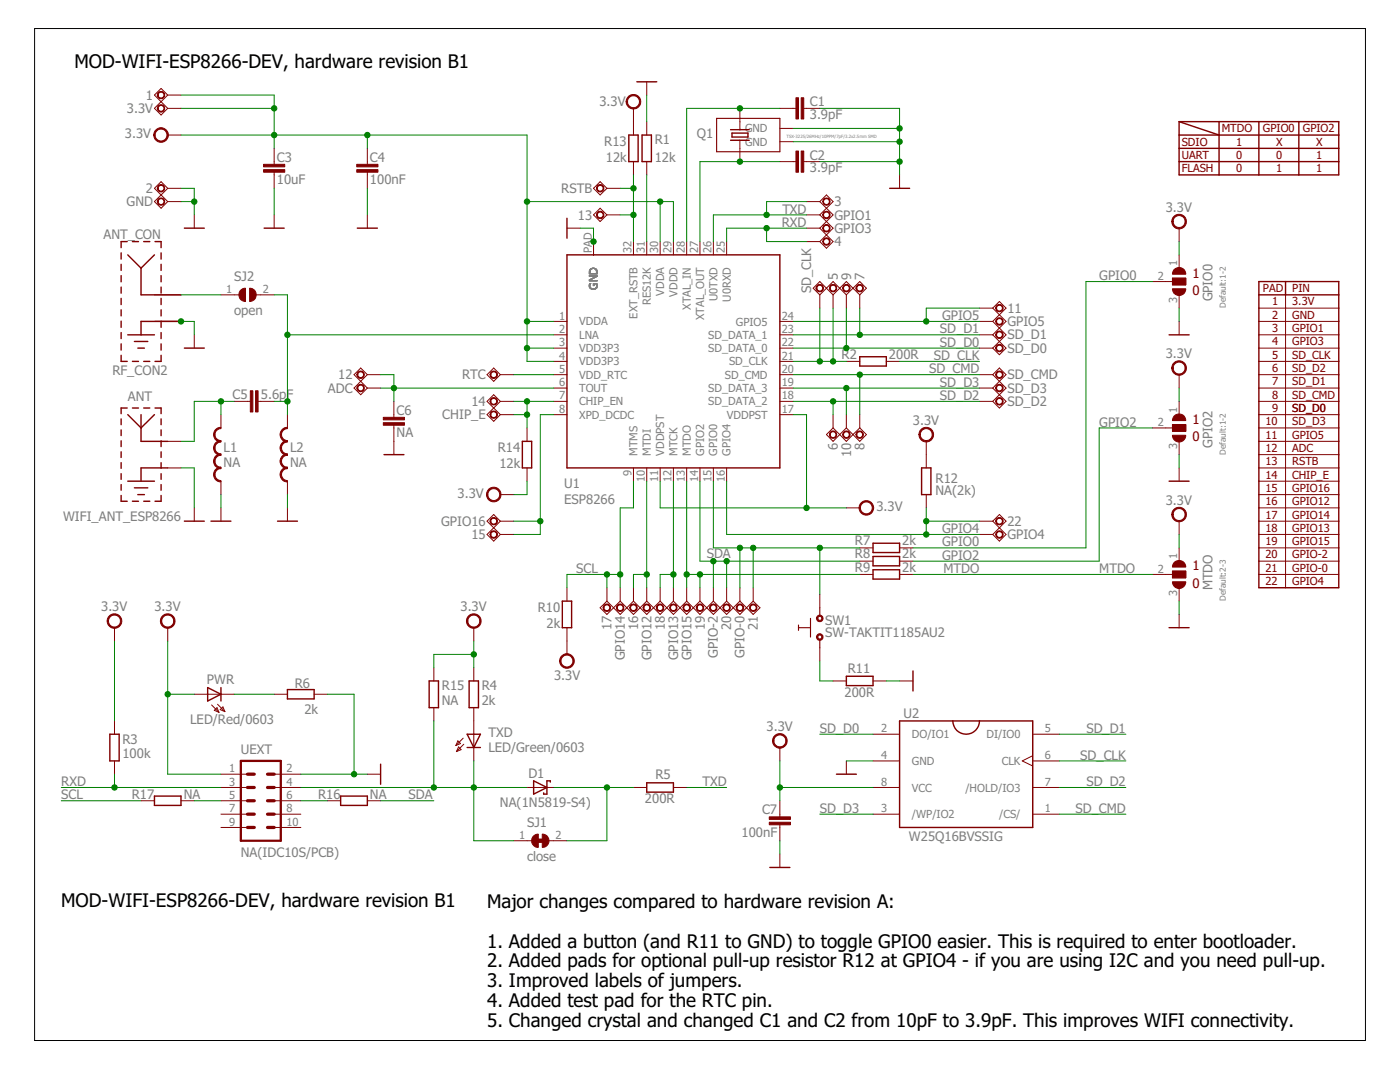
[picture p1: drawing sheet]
<svg xmlns="http://www.w3.org/2000/svg" width="210mm" height="160mm" viewBox="0 0 210 160" stroke-linecap="round" stroke-linejoin="round" font-family="sans-serif">
<g fill="none" stroke="#800000" stroke-width=".21">
<path d="M95.5 12.3h3M109.5 19.4h2.8M109.7 19.9h2.4v.6h-2.4zM176.8 18.2h23.9v8h-23.9zM176.8 18.2l6 2M182.8 18.2v8M188.7 18.2v8M194.7 18.2v8M18.2 37.9v.9M18.2 39.6v.9M19.1 36.2h-.9v.9M19.2 38.2l1.9 2"/>
<path d="M19.9 36.2h.9M21.5 36.2h1M23.2 38.2l-2.1 2M23.2 36.2h1v.9M24.2 37.9v.9M24.2 39.6v.9M27.6 34.2h3M39.6 34.2h3M53.6 34.2h3M85 38.2h31.9v31.9h-31.9zM85 32.7v3M94.3 20.2h1.4v4h-1.4z"/>
<path d="M96.3 20.2h1.4v4h-1.4zM109.5 21h2.8M133.4 28.2h3M176.8 20.2h23.9M176.8 22.2h23.9M176.8 24.2h23.9M18.2 41.3v.9M18.2 43v.9M18.2 44.7v.9M18.2 46.4v.9M18.2 48.1v.9M18.2 49.8v.9"/>
<path d="M18.2 51.5v1M18.2 53.2v.9h.9M19.2 50.2h4M19.9 54.1h.9M20.2 51.2h2M20.7 52.2h1M21.1 40.2v4h6M21.5 54.1h1M24.2 41.3v.9M24.2 43v.9M24.2 44.7v.9M24.2 46.4v.9"/>
<path d="M24.2 48.1v.9M24.2 49.8v.9M24.2 51.5v1M24.2 53.2v.9h-1M27.1 48.2h-6v2M27.6 52.2h3M128.9 53.4h4v1.4h-4zM175.3 50.2h3M188.7 42.2h12v45.9h-12zM188.7 44.2h12M192.7 42.2v2M18.2 74.2v.9h.9"/>
<path d="M18.2 62.8v.8M18.2 64.4v.9M18.2 66v.9M18.2 67.7v.8M18.2 69.3v.9M18.2 71v.8M18.2 72.6v.8M19.1 61.1h-.9v.9M19.2 62.1l1.9 2 2.1-2M19.2 72.1h4M19.9 75.1h.9M19.9 61.1h.9"/>
<path d="M20.2 73.1h2M20.7 74.1h1M21.1 62.1v4h4M21.5 75.1h1M21.5 61.1h1M23.2 61.1h1v.9M24.2 62.8v.8M24.2 64.4v.9M24.2 66v.9M24.2 67.7v.8M24.2 69.3v.9M24.2 71v.8"/>
<path d="M24.2 72.6v.8M24.2 74.2v.9h-1M25.1 70.1h-4v2M27.6 78.1h3M31.6 78.1h3M41.6 78.1h3M57.6 68.1h3M78.3 66.1h1.4v4h-1.4zM138.2 70.1h1.4v4h-1.4zM175.3 72.1h3M84.3 90.1h1.4v3.9h-1.4zM130.9 81.4h4v1.4h-4z"/>
<path d="M130.9 83.4h4v1.4h-4zM130.9 85.4h4v1.4h-4zM175.3 94h3M16.5 110h1.4v4h-1.4zM23.2 119.3h3.9v1.4h-3.9zM31.1 103l2 1-2 1zM33.1 103v2M43.1 103.3h4v1.4h-4zM51.1 119.3h4v1.4h-4zM57.1 114.5v3M64.3 102h1.4v4h-1.4zM70 110h2l-1 2z"/>
<path d="M70 112h2M70.3 102h1.4v4h-1.4zM80 117l2 1-2 1zM82.5 117.2v-.2h-.5v2h-.5v-.2M97 117.3h4v1.4h-4zM125.4 116h3M126.9 101.3h4v1.4h-4zM134.9 108h19.9v16h-19.9zM136.9 100.5v3M142.9 108a2 2 0 0 0 2 2 2 2 0 0 0 2-2M115.4 130h3"/>
</g>
<g fill="none" stroke="#800000" stroke-width=".15">
<path d="M25.1 16.2h2M25.1 14.2l-1.9 2 1 1 .9-1M25.1 14.2l-.9-.9-1 .9 1.9 2M25.1 14.2h2M95 16.2v4M97 12.3v1.9M97 18.2v2M110.9 16.2v3.2M116.9 16.2h2.4M116.9 19.2h2M120.5 16.2h2.4M25.1 20.2h2"/>
<path d="M25.1 28.2l-1.9 2 1 1 .9-1M25.1 28.2l-.9-1-1 1 1.9 2M25.1 30.2h2M25.1 28.2h2M29.1 32.2v2M41.1 22.2v2.4M41.1 25.8v2.4M41.1 32.2v2M55.1 22.2v2.4M55.1 25.8v2.4M55.1 32.2v2M85 34.2h2"/>
<path d="M89 36.2v2M89 32.2l1-1 1 1-1 1zM89 28.2l1-1 1 1-1 1zM91 32.2h2M91 28.2h2M95 24.2v2M95 36.2v2M97 24.2v2M97 36.2v2M99 36.2v2M101 36.2v2M103 36.2v2"/>
<path d="M104.9 36.2v2M107 36.2v2M108.9 36.2v2M110.9 21v3.2M116.9 24.2h2.4M116.9 21.2h2M120.5 24.2h2.4M120.9 34.2h2M120.9 32.2h2M120.9 30.2h2M120.9 36.2h2M122.9 30.2l2 2-2 2"/>
<path d="M122.9 30.2l1-1 1 1-2 2M122.9 32.2l2 2-1 1M122.9 34.2l1 1M123.9 35.2l1 1-1 1-1-1M123.9 35.2l-1 1M134.9 26.2v2M176.8 34.2v2M176.8 38.2v2M23.2 48.2h3.9M23.2 44.2h3.9M29.1 50.2v2M33.1 44.2h2.7"/>
<path d="M38.4 44.2h2.7M54.1 57.1l-1 1 1 1 1-1M54.1 57.1l1 1M55.1 56.1h2M55.1 58.1h2M55.1 56.1l-1-1-1 1 1 1M55.1 56.1l-1 1M74 55.1l1 1-1 1-1-1zM75 56.1h2M83 48.2h2M83 50.2h2M83 52.2h2"/>
<path d="M83 54.1h2M83 56.1h2M83 58.1h2M116.9 48.2h2M116.9 50.2h2M116.9 52.2h2M116.9 54.1h2M116.9 56.1h2M116.9 58.1h2M122.9 44.2l2-2 2 2M122.9 44.2l-1-1 1-1 2 2M122.9 44.2v2"/>
<path d="M124.9 44.2v2M126.9 54.1h2M126.9 44.2v2M127.9 43.2l-1-1-2 2M127.9 43.2l1-1 1 1-1 1M127.9 43.2l1 1M127.9 43.2l-1 1M128.9 44.2v2M132.9 54.1h2M146.9 46.2h1.9M146.9 48.2h1.9M146.9 50.2h1.9"/>
<path d="M146.9 52.2h1.9M146.9 56.1h1.9M146.9 58.1h1.9M148.8 46.2l1-1 1 1-2 2M148.8 46.2l2 2-1 .9M148.8 50.2l2 2-1 .9-1-.9M148.8 56.1l1-1 1 1-1 1M148.8 56.1l1 1M148.8 58.1l2 2-1 1-1-1M148.8 48.2l1 .9M149.8 49.1l1 1.1-2 2M149.8 49.1l-1 1.1"/>
<path d="M149.8 57.1l1 1-2 2M149.8 57.1l-1 1M172.8 42.2h3M175.8 41.7h2v1h-2zM176.8 44.2v2M176.8 48.2v2M176.8 56.1v2M188.7 46.2h12M188.7 48.2h12M188.7 50.2h12M188.7 52.2h12M188.7 54.1h12"/>
<path d="M188.7 56.1h12M188.7 58.1h12M192.7 44.2v43.9M25.1 66.1h2M25.1 70.1h2M29.1 76.1v2M33.1 62.1v2M33.1 72.1v2M33.1 76.1v2M35.1 60.1h2.4M38.7 60.1h2.4M43.1 62.1v2"/>
<path d="M43.1 72.1v2M43.1 76.1v2M59.1 60.1v2.4M59.1 63.7v4.4M75 60.1h2M75 62.1h2M75 74.1h2M75 78.1h2M75 78.1l-1-1-1 1 2 2M75 78.1l-2 2 1 1 1-1M75 60.1l-1-1-1 1 2 2M75 60.1l-2 2 1 1 1-1"/>
<path d="M79 64.1v2M79 70.1v2M83 60.1h2M83 62.1h2M95 70.1v2M97 70.1v2M99 70.1v2M101 70.1v2M103 70.1v2M104.9 70.1v2M107 70.1v2M108.9 70.1v2"/>
<path d="M116.9 60.1h2M116.9 62.1h2M124.9 64.1l-1 1 1 1 1-1M124.9 62.1v2M124.9 64.1l1 1M126.9 76.1h2M126.9 62.1v2M126.9 64.1l-1 1M126.9 64.1l2 2 1-1-1-1M128.9 64.1l-2 2-1-1M128.9 62.1v2M138.9 66.1v4"/>
<path d="M138.9 74.1v2M146.9 60.1h1.9M146.9 78.1h1.9M148.8 78.1l2 2-1 1-1-1M148.8 78.1l1-1 1 1-2 2M172.8 64.1h3M175.8 63.6h2v1h-2zM176.8 60.1v2M176.8 66.1v2M176.8 70.1v2M176.8 78.1v2M188.7 60.1h12"/>
<path d="M188.7 62.1h12M188.7 64.1h12M188.7 66.1h12M188.7 68.1h12M188.7 70.1h12M188.7 72.1h12M188.7 74.1h12M188.7 76.1h12M188.7 78.1h12M17.2 94v2M25.1 94v2M71 94v2"/>
<path d="M75 80.1h2M85 88.1v2M85 94v4M91 90.1l2 2 2-2M91 90.1l-1 1 1 1 2-2M91 88.1v2M93 90.1l2 2 2-2M93 88.1v2M95 88.1v2M95 90.1l2 2 1-1M97 88.1v2M97 90.1l1 1"/>
<path d="M99 88.1v2M99 90.1l2 2 2-2M99 90.1l-1 1M101 88.1v2M101 90.1l2 2 1.9-2M101 90.1l-2 2-1-1M103 88.1v2M103 90.1l1.9 2 1.1-1M104.9 88.1v2M104.9 90.1l1.1 1M107 88.1v2M107 90.1l-1 1"/>
<path d="M107 90.1l1.9 2 2-2M108.9 88.1v2M108.9 90.1l-1.9 2-1-1M108.9 90.1l2 2 2-2M110.9 88.1v2M110.9 90.1l2 2 1-1-1-1M112.9 88.1v2M122.9 89v2.1M122.9 97v2M128.9 82.1h2M128.9 84.1h2M128.9 86.1h2"/>
<path d="M134.9 82.1h2M134.9 84.1h2M134.9 86.1h2M146.9 80.1h1.9M172.8 86.1h3M175.8 85.6h2v1h-2zM176.8 82.1v2M176.8 88.1v2M176.8 92.1v1.9M188.7 80.1h12M188.7 82.1h12M188.7 84.1h12"/>
<path d="M188.7 86.1h12M17.2 108v2M17.2 114v2M21.1 120h2.1M27.1 120h2M29.1 104h6M31.7 105.6l1.1 1.1M32.1 106.4l.4-.4 .3 .7zM32.6 105.5l1.1 1.1M33 106.3l.4-.4 .3 .7zM33.1 116h4M33.1 118h4"/>
<path d="M33.1 120h4M41.1 116h4M41.1 118h4M41.1 120h4M41.1 104h2M47.1 104h2M49.1 120h2M55.1 116h2M55.1 120h2M65 100v2M65 106v2M68.6 111l.4 .4-.7 .3z"/>
<path d="M68.7 111.9l.4 .4-.7 .3zM69.4 110.6l-1.1 1.1M69.5 111.5l-1.1 1.1M71 100v2M71 106v8M79 118h4M95 118h2M101 118h2M116.9 112v2M116.9 120v2.4M124.9 102h2M126.9 114v2"/>
<path d="M130.9 118h4M130.9 110h4M130.9 114h4M130.9 102h2M134.9 102h2M154.8 118h4M154.8 110h4M154.8 113.2l-1.5 .8 1.5 .8M154.8 114h4M33.1 122h4M33.1 124h4M41.1 122h4"/>
<path d="M41.1 124h4M77 126h2.7M82.3 126h2.7M116.9 123.6v2.4M116.9 128v2M130.9 122h4M154.8 122h4"/>
</g>
<path d="M80.4 126h1.2" fill="none" stroke="#800000" stroke-width=".66"/>
<path d="M36.1 114h6v12h-6z" fill="none" stroke="#800000" stroke-width=".34"/>
<path d="M37.1 120h1M37.1 118h1M37.1 116h1M40.1 120h1M40.1 118h1M40.1 116h1M37.1 124h1M37.1 122h1M40.1 124h1M40.1 122h1" fill="none" stroke="#800000" stroke-width=".49"/>
<g fill="#800000" stroke="#800000" stroke-width=".15">
<path d="M42 71.1h.2v.2a.93 .93 0 0 0 .9 .7v.2a1.06 1.06 0 0 1-1.1-1.1z" fill-rule="evenodd"/>
<path d="M42.2 70.4l.7-.4h.2v.2a.87 .87 0 0 0-.9 .9h-.2v-.1z" fill-rule="evenodd"/>
<path d="M42 69.1h.2v.2a.88 .88 0 0 0 .9 .7v.2h-.2a1.12 1.12 0 0 1-.9-1.1z" fill-rule="evenodd"/>
<path d="M42.4 68.2l.5-.2h.2v.2a.87 .87 0 0 0-.9 .9h-.2v-.1z" fill-rule="evenodd"/>
<path d="M42 67.1h.2a.87 .87 0 0 0 .9 .9v.2h-.2a1.12 1.12 0 0 1-.9-1.1z" fill-rule="evenodd"/>
<path d="M42.4 66.2l.5-.2h.2v.2a.9 .9 0 0 0-.9 .9h-.2v-.1z" fill-rule="evenodd"/>
<path d="M42 65.1h.2a.9 .9 0 0 0 .9 .9v.2a1.06 1.06 0 0 1-1.1-1.1z" fill-rule="evenodd"/>
<path d="M42.4 64.2l.5-.2h.2v.2a.87 .87 0 0 0-.9 .9h-.2v-.1z" fill-rule="evenodd"/>
<path d="M32 71.1h.2a.9 .9 0 0 0 .9 .9v.2a1.06 1.06 0 0 1-1.1-1.1z" fill-rule="evenodd"/>
<path d="M32.2 70.4l.8-.4h.1v.2a.87 .87 0 0 0-.9 .9h-.2z" fill-rule="evenodd"/>
<path d="M32 69.1h.2a.87 .87 0 0 0 .9 .9v.2h-.1a1.07 1.07 0 0 1-1-1.1z" fill-rule="evenodd"/>
<path d="M32.2 68.4l.2-.2 .6-.2h.1v.2a.87 .87 0 0 0-.9 .9h-.2z" fill-rule="evenodd"/>
<path d="M32 67.1h.2a.87 .87 0 0 0 .9 .9v.2h-.1a1.07 1.07 0 0 1-1-1.1z" fill-rule="evenodd"/>
<path d="M32.4 66.2l.7-.2v.2l-.2 .1a.88 .88 0 0 0-.7 .8h-.2v-.1l.2-.6z" fill-rule="evenodd"/>
<path d="M32 65.1h.2a.9 .9 0 0 0 .9 .9v.2a1.06 1.06 0 0 1-1.1-1.1z" fill-rule="evenodd"/>
<path d="M32.2 64.5a1.01 1.01 0 0 1 .9-.5v.2h-.2a.88 .88 0 0 0-.7 .9h-.2z" fill-rule="evenodd"/>
<path d="M23.4 19.4a1.1 1.1 0 0 1 1.7 .3 1.1 1.1 0 0 1-.7 1.6 1.1 1.1 0 0 1-1.3-1.1h.1a.89 .89 0 0 1 1.3-.8 .89 .89 0 0 1 .2 1.5 .89 .89 0 0 1-1.4-.4l-.1-.3h-.1v-.3z" fill-rule="evenodd"/>
<path d="M116.2 110.2a1.1 1.1 0 0 1 1.7 .3 1.1 1.1 0 0 1-.7 1.6 1.1 1.1 0 0 1-1.4-1.1h.2a.91 .91 0 0 1 1.4-.7 .91 .91 0 0 1 .1 1.5 .91 .91 0 0 1-1.4-.5l-.1-.3h-.2l.2-.6z" fill-rule="evenodd"/>
<path d="M16.4 92.2a1.1 1.1 0 0 1 1.7 .4 1.1 1.1 0 0 1-.7 1.5 1.1 1.1 0 0 1-1.3-1.1h.2a.9 .9 0 0 1 1.2-.8 .9 .9 0 0 1 .3 1.5 .9 .9 0 0 1-1.5-.4v-.3h-.2v-.3z" fill-rule="evenodd"/>
<path d="M70.3 92.2a1.1 1.1 0 0 1 1.7 .4 1.1 1.1 0 0 1-.7 1.5 1.1 1.1 0 0 1-1.4-1.1h.2a.91 .91 0 0 1 1.4-.7 .91 .91 0 0 1 .1 1.5 .91 .91 0 0 1-1.4-.5l-.1-.3h-.2l.1-.3z" fill-rule="evenodd"/>
<path d="M129.2 75.3a1.09 1.09 0 0 1 1.7 .3 1.09 1.09 0 0 1-.8 1.6 1.09 1.09 0 0 1-1.3-1.1h.2a.89 .89 0 0 1 1.2-.8 .89 .89 0 0 1 .3 1.4 .89 .89 0 0 1-1.5-.4v-.2h-.2v-.3z" fill-rule="evenodd"/>
<path d="M73.3 73.3a1.09 1.09 0 0 1 1.7 .2 1.09 1.09 0 0 1-.7 1.6 1.09 1.09 0 0 1-1.4-1h.2a.89 .89 0 0 1 1.3-.8 .89 .89 0 0 1 .2 1.4 .89 .89 0 0 1-1.4-.3l-.1-.3h-.2l.1-.3z" fill-rule="evenodd"/>
<path d="M94.3 14.4a1.1 1.1 0 0 1 1.7 .3 1.1 1.1 0 0 1-.8 1.6 1.1 1.1 0 0 1-1.3-1.1h.2a.91 .91 0 0 1 1.3-.7 .91 .91 0 0 1 .1 1.5 .91 .91 0 0 1-1.4-.5v-.3h-.2v-.3z" fill-rule="evenodd"/>
<path d="M24.4 92.2a1.1 1.1 0 0 1 1.7 .4 1.1 1.1 0 0 1-.7 1.5 1.1 1.1 0 0 1-1.4-1.1h.2a.9 .9 0 0 1 1.3-.8 .9 .9 0 0 1 .2 1.5 .9 .9 0 0 1-1.4-.4l-.1-.3h-.2l.1-.3z" fill-rule="evenodd"/>
<path d="M175.8 87.2h2a1 1 0 0 1-1 1 1 1 0 0 1-1-1z" fill-rule="evenodd"/>
<path d="M176 84.3a1.01 1.01 0 0 1 1.1-.3 1.01 1.01 0 0 1 .7 1h-2z" fill-rule="evenodd"/>
<path d="M175.8 65.2h2a1 1 0 0 1-1 1 1 1 0 0 1-1-1z" fill-rule="evenodd"/>
<path d="M176 62.4a1.01 1.01 0 0 1 1.1-.3 1.01 1.01 0 0 1 .7 .9h-2z" fill-rule="evenodd"/>
<path d="M175.8 43.3h2a1 1 0 0 1-1 1 1 1 0 0 1-1-1z" fill-rule="evenodd"/>
<path d="M176 40.4a1.01 1.01 0 0 1 1.1-.3 1.01 1.01 0 0 1 .7 1h-2z" fill-rule="evenodd"/>
<path d="M176.1 54.3a1.1 1.1 0 0 1 1.7 .3 1.1 1.1 0 0 1-.8 1.6 1.1 1.1 0 0 1-1.3-1.1h.2a.91 .91 0 0 1 1.3-.7 .91 .91 0 0 1 .2 1.5 .91 .91 0 0 1-1.5-.5v-.3h-.2l.2-.6z" fill-rule="evenodd"/>
<path d="M176.1 32.4a1.1 1.1 0 0 1 1.7 .3 1.1 1.1 0 0 1-.8 1.6 1.1 1.1 0 0 1-1.3-1.1h.2a.91 .91 0 0 1 1.3-.8 .91 .91 0 0 1 .2 1.6 .91 .91 0 0 1-1.5-.6v-.2h-.2l.2-.6z" fill-rule="evenodd"/>
<path d="M176.1 76.3a1.1 1.1 0 0 1 1.7 .3 1.1 1.1 0 0 1-.8 1.6 1.1 1.1 0 0 1-1.3-1.1h.2a.91 .91 0 0 1 1.3-.8 .91 .91 0 0 1 .2 1.6 .91 .91 0 0 1-1.5-.6v-.2h-.2v-.3z" fill-rule="evenodd"/>
<path d="M53.7 57.7a.56 .56 0 0 1 .9 .2 .56 .56 0 0 1-.4 .8 .56 .56 0 0 1-.7-.6h.1a.43 .43 0 0 1 .6-.4 .43 .43 0 0 1 .2 .7 .43 .43 0 0 1-.7-.1l-.1-.2h-.1z" fill-rule="evenodd"/>
<path d="M92.6 90.7a.56 .56 0 0 1 .9 .1 .56 .56 0 0 1-.4 .8 .56 .56 0 0 1-.7-.5h.1a.44 .44 0 0 1 .6-.5 .44 .44 0 0 1 .2 .7 .44 .44 0 0 1-.7-.1l-.1-.1h-.1z" fill-rule="evenodd"/>
<path d="M73.6 77.7a.56 .56 0 0 1 .9 .1 .56 .56 0 0 1-.3 .8 .56 .56 0 0 1-.7-.5h.1a.45 .45 0 0 1 .6-.4 .45 .45 0 0 1 .1 .8 .45 .45 0 0 1-.7-.2v-.2h-.1z" fill-rule="evenodd"/>
<path d="M96.6 90.7a.56 .56 0 0 1 .9 .1 .56 .56 0 0 1-.4 .8 .56 .56 0 0 1-.7-.5h.1a.45 .45 0 0 1 .7-.4 .45 .45 0 0 1 .1 .7 .45 .45 0 0 1-.7-.2l-.1-.1h-.1z" fill-rule="evenodd"/>
<path d="M100.6 90.7a.56 .56 0 0 1 .8 0 .56 .56 0 0 1-.3 .9 .56 .56 0 0 1-.7-.5h.1a.44 .44 0 0 1 .6-.5 .44 .44 0 0 1 .2 .7 .44 .44 0 0 1-.7-.1l-.1-.1h-.1z" fill-rule="evenodd"/>
<path d="M102.6 90.7a.56 .56 0 0 1 .9 .1 .56 .56 0 0 1-.4 .8 .56 .56 0 0 1-.7-.5h.1a.44 .44 0 0 1 .6-.5 .44 .44 0 0 1 .2 .7 .44 .44 0 0 1-.7-.1l-.1-.1h-.1z" fill-rule="evenodd"/>
<path d="M106.6 90.7a.56 .56 0 0 1 .8 .1 .56 .56 0 0 1-.3 .8 .56 .56 0 0 1-.7-.5h.1a.44 .44 0 0 1 .6-.5 .44 .44 0 0 1 .2 .7 .44 .44 0 0 1-.7-.1l-.1-.1h-.1z" fill-rule="evenodd"/>
<path d="M110.6 90.7a.56 .56 0 0 1 .8 .1 .56 .56 0 0 1-.3 .8 .56 .56 0 0 1-.7-.5h.1a.44 .44 0 0 1 .6-.5 .44 .44 0 0 1 .2 .7 .44 .44 0 0 1-.8-.1v-.1h-.1z" fill-rule="evenodd"/>
<path d="M149.5 49.8a.56 .56 0 0 1 .8 .1 .56 .56 0 0 1-.3 .8 .56 .56 0 0 1-.7-.5h.1a.44 .44 0 0 1 .6-.4 .44 .44 0 0 1 .2 .7 .44 .44 0 0 1-.8-.2v-.1h-.1z" fill-rule="evenodd"/>
<path d="M149.5 51.8a.56 .56 0 0 1 .8 .1 .56 .56 0 0 1-.3 .8 .56 .56 0 0 1-.7-.5h.1a.45 .45 0 0 1 .7-.4 .45 .45 0 0 1 .1 .7 .45 .45 0 0 1-.8-.2v-.1h-.1z" fill-rule="evenodd"/>
<path d="M149.5 55.8a.56 .56 0 0 1 .8 .1 .56 .56 0 0 1-.3 .8 .56 .56 0 0 1-.7-.6h.1a.45 .45 0 0 1 .7-.3 .45 .45 0 0 1 .1 .7 .45 .45 0 0 1-.8-.2v-.2h-.1z" fill-rule="evenodd"/>
<path d="M149.5 57.7a.56 .56 0 0 1 .8 .2 .56 .56 0 0 1-.3 .8 .56 .56 0 0 1-.7-.6h.1a.44 .44 0 0 1 .6-.3 .44 .44 0 0 1 .2 .7 .44 .44 0 0 1-.8-.2v-.2h-.1z" fill-rule="evenodd"/>
<path d="M149.5 59.7a.56 .56 0 0 1 .8 .2 .56 .56 0 0 1-.3 .8 .56 .56 0 0 1-.7-.6h.1a.45 .45 0 0 1 .7-.3 .45 .45 0 0 1 .1 .7 .45 .45 0 0 1-.8-.2v-.2h-.1z" fill-rule="evenodd"/>
<path d="M123.5 31.8a.55 .55 0 0 1 .9 .1 .55 .55 0 0 1-.3 .8 .55 .55 0 0 1-.7-.5h.1a.44 .44 0 0 1 .5-.4 .44 .44 0 0 1 .2 .7 .44 .44 0 0 1-.7-.1v-.2h-.1z" fill-rule="evenodd"/>
<path d="M123.5 33.8a.56 .56 0 0 1 .9 .1 .56 .56 0 0 1-.3 .8 .56 .56 0 0 1-.7-.5h.1a.43 .43 0 0 1 .5-.4 .43 .43 0 0 1 .2 .7 .43 .43 0 0 1-.7-.1v-.2h-.1z" fill-rule="evenodd"/>
<path d="M23.7 15.9a.56 .56 0 0 1 .9 .1 .56 .56 0 0 1-.3 .8 .56 .56 0 0 1-.7-.6h.1a.44 .44 0 0 1 .6-.4 .44 .44 0 0 1 .2 .7 .44 .44 0 0 1-.8-.1v-.2h-.1z" fill-rule="evenodd"/>
<path d="M23.7 29.8a.56 .56 0 0 1 .9 .1 .56 .56 0 0 1-.3 .8 .56 .56 0 0 1-.7-.5h.1a.44 .44 0 0 1 .6-.4 .44 .44 0 0 1 .2 .7 .44 .44 0 0 1-.8-.1v-.2h-.1z" fill-rule="evenodd"/>
<path d="M149.5 79.7a.56 .56 0 0 1 .8 .1 .56 .56 0 0 1-.3 .8 .56 .56 0 0 1-.7-.5h.1a.45 .45 0 0 1 .7-.4 .45 .45 0 0 1 .1 .7 .45 .45 0 0 1-.8-.2v-.1h-.1z" fill-rule="evenodd"/>
<path d="M149.5 47.8a.56 .56 0 0 1 .8 .1 .56 .56 0 0 1-.3 .8 .56 .56 0 0 1-.7-.5h.1a.45 .45 0 0 1 .7-.4 .45 .45 0 0 1 .1 .7 .45 .45 0 0 1-.8-.2v-.1h-.1z" fill-rule="evenodd"/>
<path d="M23.7 13.8a.56 .56 0 0 1 .9 .2 .56 .56 0 0 1-.3 .8 .56 .56 0 0 1-.7-.6h.1a.44 .44 0 0 1 .6-.4 .44 .44 0 0 1 .2 .7 .44 .44 0 0 1-.8-.1v-.2h-.1z" fill-rule="evenodd"/>
<path d="M23.7 27.8a.56 .56 0 0 1 .9 .1 .56 .56 0 0 1-.3 .9 .56 .56 0 0 1-.7-.6h.1a.44 .44 0 0 1 .6-.4 .44 .44 0 0 1 .2 .7 .44 .44 0 0 1-.8-.1v-.2h-.1z" fill-rule="evenodd"/>
<path d="M112.5 90.7a.56 .56 0 0 1 .9 .1 .56 .56 0 0 1-.3 .8 .56 .56 0 0 1-.7-.5h.1a.45 .45 0 0 1 .6-.4 .45 .45 0 0 1 .1 .7 .45 .45 0 0 1-.7-.2v-.1h-.1z" fill-rule="evenodd"/>
<path d="M123.5 29.8a.56 .56 0 0 1 .9 .1 .56 .56 0 0 1-.3 .8 .56 .56 0 0 1-.7-.5h.1a.44 .44 0 0 1 .5-.4 .44 .44 0 0 1 .2 .7 .44 .44 0 0 1-.7-.1v-.2h-.1z" fill-rule="evenodd"/>
<path d="M108.5 90.7a.56 .56 0 0 1 .9 0 .56 .56 0 0 1-.3 .9 .56 .56 0 0 1-.7-.5h.1a.44 .44 0 0 1 .6-.5 .44 .44 0 0 1 .2 .7 .44 .44 0 0 1-.8-.1v-.1h-.1z" fill-rule="evenodd"/>
<path d="M123.5 35.8a.56 .56 0 0 1 .9 .1 .56 .56 0 0 1-.3 .8 .56 .56 0 0 1-.7-.5h.1a.44 .44 0 0 1 .5-.4 .44 .44 0 0 1 .2 .7 .44 .44 0 0 1-.7-.1v-.2h-.1z" fill-rule="evenodd"/>
<path d="M149.5 77.7a.56 .56 0 0 1 .8 .1 .56 .56 0 0 1-.3 .8 .56 .56 0 0 1-.7-.5h.1a.45 .45 0 0 1 .7-.4 .45 .45 0 0 1 .1 .8 .45 .45 0 0 1-.8-.2v-.2h-.1z" fill-rule="evenodd"/>
<path d="M149.5 45.8a.56 .56 0 0 1 .8 .1 .56 .56 0 0 1-.3 .8 .56 .56 0 0 1-.7-.5h.1a.45 .45 0 0 1 .7-.4 .45 .45 0 0 1 .1 .7 .45 .45 0 0 1-.8-.2v-.1h-.1z" fill-rule="evenodd"/>
<path d="M94.6 90.7a.56 .56 0 0 1 .9 0 .56 .56 0 0 1-.3 .9 .56 .56 0 0 1-.8-.5h.1a.44 .44 0 0 1 .6-.5 .44 .44 0 0 1 .2 .7 .44 .44 0 0 1-.7-.1l-.1-.1h-.1z" fill-rule="evenodd"/>
<path d="M98.6 90.7a.56 .56 0 0 1 .9 .1 .56 .56 0 0 1-.4 .8 .56 .56 0 0 1-.7-.5h.1a.45 .45 0 0 1 .7-.4 .45 .45 0 0 1 .1 .7 .45 .45 0 0 1-.7-.2l-.1-.1h-.1z" fill-rule="evenodd"/>
<path d="M90.6 90.7a.56 .56 0 0 1 .9 .1 .56 .56 0 0 1-.4 .8 .56 .56 0 0 1-.7-.5h.2a.45 .45 0 0 1 .6-.4 .45 .45 0 0 1 .1 .7 .45 .45 0 0 1-.7-.2v-.1h-.2z" fill-rule="evenodd"/>
<path d="M104.6 90.7a.56 .56 0 0 1 .8 .1 .56 .56 0 0 1-.3 .8 .56 .56 0 0 1-.7-.5h.1a.45 .45 0 0 1 .7-.4 .45 .45 0 0 1 .1 .7 .45 .45 0 0 1-.8-.2v-.1h-.1z" fill-rule="evenodd"/>
<path d="M73.6 79.7a.56 .56 0 0 1 .9 .1 .56 .56 0 0 1-.3 .8 .56 .56 0 0 1-.7-.5h.1a.45 .45 0 0 1 .6-.4 .45 .45 0 0 1 .1 .7 .45 .45 0 0 1-.7-.2v-.1h-.1z" fill-rule="evenodd"/>
<path d="M53.7 55.8a.56 .56 0 0 1 .9 .1 .56 .56 0 0 1-.4 .8 .56 .56 0 0 1-.7-.6h.1a.44 .44 0 0 1 .6-.4 .44 .44 0 0 1 .2 .7 .44 .44 0 0 1-.7-.1l-.1-.2h-.1z" fill-rule="evenodd"/>
<path d="M128.5 64.7a.56 .56 0 0 1 .9 .2 .56 .56 0 0 1-.4 .8 .56 .56 0 0 1-.7-.6h.2a.44 .44 0 0 1 .6-.4 .44 .44 0 0 1 .1 .8 .44 .44 0 0 1-.7-.2v-.2h-.2z" fill-rule="evenodd"/>
<path d="M124.5 42.8a.56 .56 0 0 1 .9 .1 .56 .56 0 0 1-.3 .8 .56 .56 0 0 1-.7-.5h.1a.44 .44 0 0 1 .5-.5 .44 .44 0 0 1 .2 .8 .44 .44 0 0 1-.7-.2v-.1h-.1z" fill-rule="evenodd"/>
<path d="M126.5 64.7a.56 .56 0 0 1 .9 .2 .56 .56 0 0 1-.4 .8 .56 .56 0 0 1-.7-.6h.2a.43 .43 0 0 1 .6-.3 .43 .43 0 0 1 .1 .7 .43 .43 0 0 1-.7-.2v-.2h-.2z" fill-rule="evenodd"/>
<path d="M124.5 64.7a.56 .56 0 0 1 .9 .1 .56 .56 0 0 1-.3 .8 .56 .56 0 0 1-.7-.5h.1a.43 .43 0 0 1 .5-.4 .43 .43 0 0 1 .2 .7 .43 .43 0 0 1-.7-.1v-.2h-.1z" fill-rule="evenodd"/>
<path d="M128.5 42.8a.56 .56 0 0 1 .9 .1 .56 .56 0 0 1-.4 .8 .56 .56 0 0 1-.7-.5h.2a.45 .45 0 0 1 .6-.4 .45 .45 0 0 1 .1 .7 .45 .45 0 0 1-.7-.2v-.1h-.2z" fill-rule="evenodd"/>
<path d="M126.5 42.8a.56 .56 0 0 1 .9 .1 .56 .56 0 0 1-.4 .8 .56 .56 0 0 1-.7-.5h.2a.44 .44 0 0 1 .6-.4 .44 .44 0 0 1 .1 .7 .44 .44 0 0 1-.7-.2v-.1h-.2z" fill-rule="evenodd"/>
<path d="M122.5 42.8a.56 .56 0 0 1 .9 .1 .56 .56 0 0 1-.4 .8 .56 .56 0 0 1-.7-.5h.2a.44 .44 0 0 1 .6-.5 .44 .44 0 0 1 .1 .8 .44 .44 0 0 1-.7-.2v-.1h-.2z" fill-rule="evenodd"/>
<path d="M84.3 98.2a1.1 1.1 0 0 1 1.7 .3 1.1 1.1 0 0 1-.7 1.6 1.1 1.1 0 0 1-1.4-1.1h.2a.9 .9 0 0 1 1.3-.8 .9 .9 0 0 1 .2 1.5 .9 .9 0 0 1-1.5-.4v-.3h-.2v-.3z" fill-rule="evenodd"/>
<path d="M89.6 31.8a.56 .56 0 0 1 .9 .1 .56 .56 0 0 1-.4 .9 .56 .56 0 0 1-.7-.6h.2a.45 .45 0 0 1 .6-.4 .45 .45 0 0 1 .1 .8 .45 .45 0 0 1-.7-.2v-.2h-.2z" fill-rule="evenodd"/>
<path d="M73.6 59.7a.56 .56 0 0 1 .9 .2 .56 .56 0 0 1-.3 .8 .56 .56 0 0 1-.7-.6h.1a.45 .45 0 0 1 .6-.3 .45 .45 0 0 1 .1 .7 .45 .45 0 0 1-.7-.2v-.2h-.1z" fill-rule="evenodd"/>
<path d="M81.3 125a1 1 0 0 1 1 1 1 1 0 0 1-1 1z" fill-rule="evenodd"/>
<path d="M80.1 125.2l.6-.2v2a.99 .99 0 0 1-.9-.7 .99 .99 0 0 1 .3-1.1z" fill-rule="evenodd"/>
<path d="M89.6 27.8a.56 .56 0 0 1 .9 .1 .56 .56 0 0 1-.4 .9 .56 .56 0 0 1-.7-.6h.2a.45 .45 0 0 1 .6-.4 .45 .45 0 0 1 .1 .8 .45 .45 0 0 1-.7-.2v-.2h-.2z" fill-rule="evenodd"/>
<path d="M73.6 61.7a.56 .56 0 0 1 .9 .1 .56 .56 0 0 1-.3 .9 .56 .56 0 0 1-.7-.6h.1a.45 .45 0 0 1 .6-.3 .45 .45 0 0 1 .1 .7 .45 .45 0 0 1-.7-.2v-.2h-.1z" fill-rule="evenodd"/>
<path d="M37.4 43.2a.99 .99 0 0 1 1 1 .99 .99 0 0 1-1 1z" fill-rule="evenodd"/>
<path d="M36.2 43.4l.6-.2v2a.99 .99 0 0 1-.9-.7 .99 .99 0 0 1 .3-1.1z" fill-rule="evenodd"/>
<path d="M122.6 95.1a.5 .5 0 0 1 .8 .1 .5 .5 0 0 1-.4 .7 .5 .5 0 0 1-.6-.5h.2a.3 .3 0 0 1 .4-.2 .3 .3 0 0 1 .1 .5 .3 .3 0 0 1-.5-.1v-.2h-.2z" fill-rule="evenodd"/>
<path d="M122.6 92.3a.5 .5 0 0 1 .8 .1 .5 .5 0 0 1-.4 .7 .5 .5 0 0 1-.6-.5h.2a.3 .3 0 0 1 .4-.2 .3 .3 0 0 1 .1 .5 .3 .3 0 0 1-.5-.1v-.2h-.2z" fill-rule="evenodd"/>
<path d="M138.2 64.3a1.1 1.1 0 0 1 1.7 .3 1.1 1.1 0 0 1-.8 1.6 1.1 1.1 0 0 1-1.3-1.1h.2a.9 .9 0 0 1 1.2-.8 .9 .9 0 0 1 .3 1.5 .9 .9 0 0 1-1.5-.4v-.3h-.2l.1-.6z" fill-rule="evenodd"/>
<path d="M73.6 55.8a.56 .56 0 0 1 .9 .1 .56 .56 0 0 1-.3 .8 .56 .56 0 0 1-.7-.6h.1a.45 .45 0 0 1 .6-.3 .45 .45 0 0 1 .1 .7 .45 .45 0 0 1-.7-.2v-.2h-.1z" fill-rule="evenodd"/>
</g>
<g fill="#800000" stroke="#800000" stroke-width=".15">
<path d="M38.3 58.5h.4v3.2h-.4z"/>
<path d="M37.5 58.5h.4v3.2h-.4z"/>
<path d="M53.5 25.4h3.2v.4h-3.2z"/>
<path d="M53.5 24.6h3.2v.4h-3.2z"/>
<path d="M39.5 25.4h3.2v.4h-3.2z"/>
<path d="M39.5 24.6h3.2v.4h-3.2z"/>
<path d="M57.5 63.3h3.1v.4h-3.1z"/>
<path d="M57.5 62.5h3.1v.4h-3.1z"/>
<path d="M115.3 123.2h3.2v.4h-3.2z"/>
<path d="M115.3 122.4h3.2v.4h-3.2z"/>
<path d="M119.3 22.6h.4v3.2h-.4z"/>
<path d="M120.1 22.6h.4v3.2h-.4z"/>
<path d="M119.3 14.6h.4v3.2h-.4z"/>
<path d="M120.1 14.6h.4v3.2h-.4z"/>
<path d="M175.8 85.6h2v1h-2z"/>
<path d="M175.8 63.6h2v1h-2z"/>
<path d="M175.8 41.7h2v1h-2z"/>
</g>
<path d="M107.4 17.7h9.5v5h-9.5zM119.7 94h1.7M119.7 93.6v.8M121.5 92.6v2.8M122.9 91.1v1.1M122.9 95.8v1.2" fill="none" stroke="#800000" stroke-width=".17"/>
<g fill="none" stroke="#008000" stroke-width=".15">
<path d="M27.1 14.2h14v8M27.1 16.2h14M97 14.2v4M116.9 16.2h-13.9v20M118.9 19.2h16M122.9 16.2h12v10M27.1 28.2h2v4M27.1 30.2h2M27.1 20.2h51.9v33.9h4M41.1 28.2v4M55.1 20.2v2M55.1 28.2v4"/>
<path d="M79 30.2h22v6M87 34.2h2v2M93 28.2h2M93 32.2h2M95 26.2v10M97 26.2v10M99 30.2v6M114.9 34.2v2h6M116.9 24.2h-12v12M118.9 21.2h16M120.9 34.2h-12v2M120.9 30.2h-6v2"/>
<path d="M120.9 32.2h-13.9v4M122.9 24.2h12M176.8 36.2v2M27.1 48.2h2v2M27.1 44.2h6M41.1 44.2h2v17.9M43.1 50.2h39.9M57.1 58.1h25.9M57.1 56.1h2v4M77 56.1h6M79 48.2h4M79 52.2h4"/>
<path d="M118.9 48.2h28M118.9 54.1h8M118.9 52.2h28M118.9 50.2h28M118.9 58.1h28M118.9 56.1h28M122.9 46.2v7.9M124.9 46.2v7.9M126.9 46.2v6M126.9 58.1v4M128.9 46.2v4M128.9 56.1v6"/>
<path d="M134.9 54.1h12M146.9 46.2h-8v2M172.8 42.2h-10v39.9h-25.9M176.8 46.2v2M176.8 58.1v2M27.1 70.1h2v6M33.1 60.1v2M33.1 74.1v2M35.1 60.1h-6v6h-2M41.1 60.1h2M43.1 74.1v2M77 62.1h2"/>
<path d="M77 60.1h6M77 78.1h4M79 60.1v4M79 72.1v2h-2M83 62.1h-2v18h-4M95 72.1v4h-2v12M97 72.1v16M99 72.1v4h27.9M101 72.1v16M103 72.1v16M104.9 72.1v12h24M107 72.1v10h21.9"/>
<path d="M108.9 72.1v8h38M118.9 62.1h2v14M118.9 60.1h28M124.9 60.1v2M138.9 76.1v4M138.9 78.1h8M172.8 64.1h-8v20h-27.9M176.8 68.1v2M17.2 96v12M25.1 96v20h8M71 96v4M71 98h-6v2"/>
<path d="M91 86.1v2M93 86.1h-8v2M97 86.1h-2v2M101 86.1h-2v2M103 86.1h25.9M104.9 86.1v2M107 84.1v4M108.9 84.1v4M110.9 82.1v6M112.9 82.1v6M122.9 99v3h2M122.9 82.1v6.9"/>
<path d="M136.9 86.1h35.9M176.8 80.1v2M176.8 90.1v2M9.2 118h23.9M9.2 120h11.9M17.2 116v2M25.1 104h4M29.1 120h4M35.1 104h6M45.1 116h10M45.1 118h33.9M45.1 120h4"/>
<path d="M49.1 104h4v12M57.1 120h7.9M65 108v10M71 114v12h6M83 118h12M91 118v8h-6M103 118h5.9M116.9 114v6M116.9 118h14M122.9 110h8M126.9 114h4M132.9 102h2"/>
<path d="M158.8 114h10M158.8 118h10M158.8 110h10M116.9 126v2M122.9 122h8M158.8 122h10"/>
</g>
<g fill="#008000" stroke="#008000" stroke-width=".15">
<circle cx="53.1" cy="116" r=".4"/>
<circle cx="89" cy="36.2" r=".4"/>
<circle cx="134.9" cy="24.2" r=".4"/>
<circle cx="134.9" cy="19.2" r=".4"/>
<circle cx="134.9" cy="21.2" r=".4"/>
<circle cx="29.1" cy="30.2" r=".4"/>
<circle cx="27.1" cy="48.2" r=".4"/>
<circle cx="79" cy="52.2" r=".4"/>
<circle cx="79" cy="48.2" r=".4"/>
<circle cx="99" cy="30.2" r=".4"/>
<circle cx="79" cy="30.2" r=".4"/>
<circle cx="55.1" cy="20.2" r=".4"/>
<circle cx="41.1" cy="20.2" r=".4"/>
<circle cx="41.1" cy="16.2" r=".4"/>
<circle cx="116.9" cy="118" r=".4"/>
<circle cx="71" cy="98" r=".4"/>
<circle cx="120.9" cy="76.1" r=".4"/>
<circle cx="25.1" cy="104" r=".4"/>
<circle cx="17.2" cy="118" r=".4"/>
<circle cx="114.9" cy="34.2" r=".4"/>
<circle cx="114.9" cy="32.2" r=".4"/>
<circle cx="43.1" cy="60.1" r=".4"/>
<circle cx="43.1" cy="50.2" r=".4"/>
<circle cx="33.1" cy="60.1" r=".4"/>
<circle cx="59.1" cy="58.1" r=".4"/>
<circle cx="110.9" cy="24.2" r=".4"/>
<circle cx="110.9" cy="16.2" r=".4"/>
<circle cx="124.9" cy="54.1" r=".4"/>
<circle cx="122.9" cy="54.1" r=".4"/>
<circle cx="126.9" cy="52.2" r=".4"/>
<circle cx="128.9" cy="56.1" r=".4"/>
<circle cx="128.9" cy="50.2" r=".4"/>
<circle cx="126.9" cy="58.1" r=".4"/>
<circle cx="124.9" cy="60.1" r=".4"/>
<circle cx="71" cy="118" r=".4"/>
<circle cx="65" cy="118" r=".4"/>
<circle cx="112.9" cy="82.1" r=".4"/>
<circle cx="110.9" cy="82.1" r=".4"/>
<circle cx="122.9" cy="82.1" r=".4"/>
<circle cx="103" cy="86.1" r=".4"/>
<circle cx="104.9" cy="86.1" r=".4"/>
<circle cx="138.9" cy="80.1" r=".4"/>
<circle cx="138.9" cy="78.1" r=".4"/>
<circle cx="138.9" cy="48.2" r=".4"/>
<circle cx="81" cy="78.1" r=".4"/>
<circle cx="97" cy="86.1" r=".4"/>
<circle cx="101" cy="86.1" r=".4"/>
<circle cx="95" cy="32.2" r=".4"/>
<circle cx="95" cy="28.2" r=".4"/>
<circle cx="79" cy="60.1" r=".4"/>
<circle cx="79" cy="62.1" r=".4"/>
<circle cx="91" cy="118" r=".4"/>
<circle cx="107" cy="84.1" r=".4"/>
<circle cx="108.9" cy="84.1" r=".4"/>
<circle cx="93" cy="86.1" r=".4"/>
<circle cx="91" cy="86.1" r=".4"/>
</g>
<path d="M5.2 4.3h199.5v151.6h-199.5z" fill="none" stroke="#000" stroke-width=".15"/>
<g font-size="2.8">
<text x="11.2" y="10.3">MOD-WIFI-ESP8266-DEV, hardware revision B1</text>
<text x="9.2" y="135.9">MOD-WIFI-ESP8266-DEV, hardware revision B1</text>
<text x="73" y="136">Major changes compared to hardware revision A:</text>
<text x="73" y="142">1. Added a button (and R11 to GND) to toggle GPIO0 easier. This is required to enter bootloader.</text>
<text x="73" y="144.9">2. Added pads for optional pull-up resistor R12 at GPIO4 - if you are using I2C and you need pull-up.</text>
<text x="73" y="147.9">3. Improved labels of jumpers.</text>
<text x="73" y="150.9">4. Added test pad for the RTC pin.</text>
<text x="73" y="153.9">5. Changed crystal and changed C1 and C2 from 10pF to 3.9pF. This improves WIFI connectivity.</text>
</g>
<g font-size="2" fill="#808080">
<text x="19" y="16.9">3.3V</text>
<text x="21.9" y="14.9">1</text>
<text x="89.9" y="15.8">3.3V</text>
<text x="121.4" y="17.8">3.9pF</text>
<text x="121.4" y="15.9">C1</text>
<text x="18.7" y="20.7">3.3V</text>
<text x="90.6" y="21.8">R13</text>
<text x="98.2" y="21.6">R1</text>
<text x="104.5" y="20.7">Q1</text>
<text x="121.4" y="23.9">C2</text>
<text x="21.9" y="28.9">2</text>
<text x="41.5" y="27.6">10uF</text>
<text x="41.5" y="24.2">C3</text>
<text x="55.5" y="27.6">100nF</text>
<text x="55.5" y="24.2">C4</text>
<text x="84.2" y="28.9">RSTB</text>
<text x="90.8" y="24.2">12k</text>
<text x="98.2" y="24.2">12k</text>
<text x="121.4" y="25.8">3.9pF</text>
<text x="15.5" y="35.8">ANT_CON</text>
<text x="19" y="30.9">GND</text>
<text x="86.6" y="32.9">13</text>
<text x="117.2" y="34">RXD</text>
<text x="117.3" y="32">TXD</text>
<text x="125.1" y="32.9">GPIO1</text>
<text x="125.1" y="34.9">GPIO3</text>
<text x="125.1" y="30.9">3</text>
<text x="174.8" y="31.7">3.3V</text>
<text x="125.1" y="36.9">4</text>
<text x="125.6" y="42" transform="rotate(-90 125.6 42)">5</text>
<text x="127.6" y="42" transform="rotate(-90 127.6 42)">9</text>
<text x="129.6" y="42" transform="rotate(-90 129.6 42)">7</text>
<text x="164.8" y="42">GPIO0</text>
<text x="35.1" y="47.2">open</text>
<text x="35.1" y="42.2">SJ2</text>
<text x="121.6" y="44" transform="rotate(-90 121.6 44)">SD_CLK</text>
<text x="141.2" y="48">GPIO5</text>
<text x="151" y="46.9">11</text>
<text x="181.8" y="45.2" transform="rotate(-90 181.8 45.2)">GPIO0</text>
<text x="126.2" y="53.7">R2</text>
<text x="133.3" y="53.7">200R</text>
<text x="140" y="53.9">SD_CLK</text>
<text x="140.9" y="52">SD_D0</text>
<text x="140.9" y="50">SD_D1</text>
<text x="151" y="50.9">SD_D1</text>
<text x="151" y="52.8">SD_D0</text>
<text x="151" y="48.9">GPIO5</text>
<text x="174.8" y="53.6">3.3V</text>
<text x="16.8" y="56.1">RF_CON2</text>
<text x="34.9" y="59.7">C5</text>
<text x="39.1" y="59.7">5.6pF</text>
<text x="49.2" y="58.8">ADC</text>
<text x="50.7" y="56.8">12</text>
<text x="69.3" y="56.8">RTC</text>
<text x="139.3" y="55.9">SD_CMD</text>
<text x="140.9" y="57.9">SD_D3</text>
<text x="140.9" y="59.9">SD_D2</text>
<text x="151" y="56.8">SD_CMD</text>
<text x="151" y="58.8">SD_D3</text>
<text x="19.2" y="60.1">ANT</text>
<text x="59.5" y="65.5">NA</text>
<text x="59.5" y="62.1">C6</text>
<text x="66.3" y="62.8">CHIP_E</text>
<text x="70.7" y="60.8">14</text>
<text x="136.9" y="63.6">3.3V</text>
<text x="151" y="60.8">SD_D2</text>
<text x="164.8" y="63.9">GPIO2</text>
<text x="33.5" y="69.9">NA</text>
<text x="33.5" y="67.7">L1</text>
<text x="43.5" y="69.9">NA</text>
<text x="43.5" y="67.7">L2</text>
<text x="74.6" y="67.7">R14</text>
<text x="74.9" y="70.1">12k</text>
<text x="125.6" y="67.4" transform="rotate(-90 125.6 67.4)">6</text>
<text x="127.6" y="68.5" transform="rotate(-90 127.6 68.5)">10</text>
<text x="129.6" y="67.4" transform="rotate(-90 129.6 67.4)">8</text>
<text x="181.8" y="67.1" transform="rotate(-90 181.8 67.1)">GPIO2</text>
<text x="68.6" y="74.6">3.3V</text>
<text x="84.6" y="75.5">ESP8266</text>
<text x="84.6" y="73.1">U1</text>
<text x="131.4" y="76.6">3.3V</text>
<text x="140.3" y="74.1">NA(2k)</text>
<text x="140.3" y="72.3">R12</text>
<text x="174.8" y="75.6">3.3V</text>
<text x="9.5" y="78.1">WIFI_ANT_ESP8266</text>
<text x="66.1" y="78.8">GPIO16</text>
<text x="70.7" y="80.8">15</text>
<text x="106" y="83.7">SDA</text>
<text x="128.2" y="81.7">R7</text>
<text x="128.2" y="83.7">R8</text>
<text x="135.3" y="81.7">2k</text>
<text x="135.3" y="83.7">2k</text>
<text x="141.2" y="83.9">GPIO2</text>
<text x="141.2" y="81.9">GPIO0</text>
<text x="141.2" y="79.9">GPIO4</text>
<text x="151" y="80.8">GPIO4</text>
<text x="151" y="78.8">22</text>
<text x="86.4" y="85.9">SCL</text>
<text x="128.2" y="85.7">R9</text>
<text x="135.3" y="85.7">2k</text>
<text x="141.5" y="85.9">MTDO</text>
<text x="164.8" y="85.9">MTDO</text>
<text x="181.8" y="88.5" transform="rotate(-90 181.8 88.5)">MTDO</text>
<text x="15.2" y="91.6">3.3V</text>
<text x="23.1" y="91.6">3.3V</text>
<text x="69" y="91.6">3.3V</text>
<text x="80.6" y="91.7">R10</text>
<text x="82" y="94">2k</text>
<text x="91.7" y="94.4" transform="rotate(-90 91.7 94.4)">17</text>
<text x="95.7" y="94.4" transform="rotate(-90 95.7 94.4)">16</text>
<text x="99.7" y="94.4" transform="rotate(-90 99.7 94.4)">18</text>
<text x="105.7" y="94.4" transform="rotate(-90 105.7 94.4)">19</text>
<text x="109.6" y="94.4" transform="rotate(-90 109.6 94.4)">20</text>
<text x="113.6" y="94.4" transform="rotate(-90 113.6 94.4)">21</text>
<text x="123.7" y="95.4">SW-TAKTIT1185AU2</text>
<text x="123.7" y="93.6">SW1</text>
<text x="83.1" y="101.9">3.3V</text>
<text x="93.7" y="98.9" transform="rotate(-90 93.7 98.9)">GPIO14</text>
<text x="97.7" y="98.9" transform="rotate(-90 97.7 98.9)">GPIO12</text>
<text x="101.7" y="98.9" transform="rotate(-90 101.7 98.9)">GPIO13</text>
<text x="103.7" y="98.9" transform="rotate(-90 103.7 98.9)">GPIO15</text>
<text x="107.6" y="98.6" transform="rotate(-90 107.6 98.6)">GPIO-2</text>
<text x="111.6" y="98.6" transform="rotate(-90 111.6 98.6)">GPIO-0</text>
<text x="127.1" y="100.8">R11</text>
<text x="31" y="102.4">PWR</text>
<text x="44.2" y="103">R6</text>
<text x="45.6" y="107">2k</text>
<text x="66.2" y="105.6">NA</text>
<text x="66.2" y="103.4">R15</text>
<text x="72.2" y="105.6">2k</text>
<text x="72.2" y="103.4">R4</text>
<text x="126.6" y="104.4">200R</text>
<text x="135.5" y="107.6">U2</text>
<text x="18.4" y="113.6">100k</text>
<text x="18.4" y="111.4">R3</text>
<text x="28.5" y="108.4">LED/Red/0603</text>
<text x="36.1" y="113">UEXT</text>
<text x="73.2" y="112.6">LED/Green/0603</text>
<text x="73.2" y="110.4">TXD</text>
<text x="114.9" y="109.5">3.3V</text>
<text x="122.9" y="109.8">SD_D0</text>
<text x="162" y="113.8">SD_CLK</text>
<text x="162.9" y="109.8">SD_D1</text>
<text x="9.2" y="117.8">RXD</text>
<text x="9.2" y="119.8">SCL</text>
<text x="19.8" y="119.8">R17</text>
<text x="27.5" y="119.8">NA</text>
<text x="47.7" y="119.8">R16</text>
<text x="55.5" y="119.8">NA</text>
<text x="61.3" y="119.8">SDA</text>
<text x="79.2" y="116.5">D1</text>
<text x="98.3" y="116.8">R5</text>
<text x="105.3" y="117.8">TXD</text>
<text x="162.9" y="117.8">SD_D2</text>
<text x="75" y="120.9">NA(1N5819-S4)</text>
<text x="79" y="124">SJ1</text>
<text x="96.7" y="120.4">200R</text>
<text x="111.2" y="125.4">100nF</text>
<text x="114.3" y="122">C7</text>
<text x="122.9" y="121.8">SD_D3</text>
<text x="136.3" y="126">W25Q16BVSSIG</text>
<text x="161.2" y="121.8">SD_CMD</text>
<text x="36.1" y="128.4">NA(IDC10S/PCB)</text>
<text x="79" y="129">close</text>
</g>
<g font-size="2" fill="#800000">
<text x="178.8" y="41.6">1</text>
<text x="178.8" y="44.2">0</text>
<text x="178.8" y="63.5">1</text>
<text x="178.8" y="66.1">0</text>
<text x="178.8" y="85.5">1</text>
<text x="178.8" y="88.1">0</text>
</g>
<g font-size="1.7" fill="#808080">
<text x="111.7" y="19.8">GND</text>
<text x="111.7" y="21.8">GND</text>
<text x="88.7" y="37.9" transform="rotate(-90 88.7 37.9)">PAD</text>
<text x="94.7" y="37.9" transform="rotate(-90 94.7 37.9)">32</text>
<text x="96.7" y="37.9" transform="rotate(-90 96.7 37.9)">31</text>
<text x="98.7" y="37.9" transform="rotate(-90 98.7 37.9)">30</text>
<text x="100.7" y="37.9" transform="rotate(-90 100.7 37.9)">29</text>
<text x="102.7" y="37.9" transform="rotate(-90 102.7 37.9)">28</text>
<text x="104.7" y="37.9" transform="rotate(-90 104.7 37.9)">27</text>
<text x="106.7" y="37.9" transform="rotate(-90 106.7 37.9)">26</text>
<text x="108.7" y="37.9" transform="rotate(-90 108.7 37.9)">25</text>
<text x="173.6" y="41.9">2</text>
<text x="176.5" y="39.9" transform="rotate(-90 176.5 39.9)">1</text>
<text x="33.9" y="43.9">1</text>
<text x="39.4" y="43.9">2</text>
<text x="83.8" y="47.9">1</text>
<text x="89.6" y="43.4" transform="rotate(-90 89.6 43.4)">GND</text>
<text x="95.6" y="47.7" transform="rotate(-90 95.6 47.7)">EXT_RSTB</text>
<text x="97.6" y="45.7" transform="rotate(-90 97.6 45.7)">RES12K</text>
<text x="99.6" y="44.3" transform="rotate(-90 99.6 44.3)">VDDA</text>
<text x="101.6" y="44.4" transform="rotate(-90 101.6 44.4)">VDDD</text>
<text x="103.6" y="46.4" transform="rotate(-90 103.6 46.4)">XTAL_IN</text>
<text x="105.6" y="48" transform="rotate(-90 105.6 48)">XTAL_OUT</text>
<text x="107.6" y="45.1" transform="rotate(-90 107.6 45.1)">U0TXD</text>
<text x="109.6" y="45.2" transform="rotate(-90 109.6 45.2)">U0RXD</text>
<text x="117.2" y="47.9">24</text>
<text x="176.5" y="45.4" transform="rotate(-90 176.5 45.4)">3</text>
<text x="83.8" y="49.9">2</text>
<text x="83.8" y="51.9">3</text>
<text x="83.8" y="53.9">4</text>
<text x="86.8" y="48.8">VDDA</text>
<text x="86.8" y="50.8">LNA</text>
<text x="86.8" y="52.7">VDD3P3</text>
<text x="106.2" y="52.8">SD_DATA_0</text>
<text x="106.2" y="50.8">SD_DATA_1</text>
<text x="110.3" y="48.8">GPIO5</text>
<text x="117.2" y="53.9">21</text>
<text x="117.2" y="51.9">22</text>
<text x="117.2" y="49.9">23</text>
<text x="83.8" y="55.9">5</text>
<text x="83.8" y="57.9">6</text>
<text x="83.8" y="59.9">7</text>
<text x="86.8" y="54.7">VDD3P3</text>
<text x="86.8" y="56.7">VDD_RTC</text>
<text x="86.8" y="58.7">TOUT</text>
<text x="106.2" y="58.7">SD_DATA_3</text>
<text x="108.7" y="56.7">SD_CMD</text>
<text x="109.3" y="54.8">SD_CLK</text>
<text x="117.2" y="59.9">18</text>
<text x="117.2" y="57.9">19</text>
<text x="117.2" y="55.9">20</text>
<text x="83.8" y="61.8">8</text>
<text x="86.8" y="60.7">CHIP_EN</text>
<text x="86.8" y="62.7">XPD_DCDC</text>
<text x="106.2" y="60.7">SD_DATA_2</text>
<text x="109" y="62.7">VDDPST</text>
<text x="117.2" y="61.8">17</text>
<text x="173.6" y="63.8">2</text>
<text x="176.5" y="61.8" transform="rotate(-90 176.5 61.8)">1</text>
<text x="94.7" y="71.3" transform="rotate(-90 94.7 71.3)">9</text>
<text x="95.6" y="68.3" transform="rotate(-90 95.6 68.3)">MTMS</text>
<text x="97.6" y="68.3" transform="rotate(-90 97.6 68.3)">MTDI</text>
<text x="99.6" y="68.3" transform="rotate(-90 99.6 68.3)">VDDPST</text>
<text x="101.6" y="68.3" transform="rotate(-90 101.6 68.3)">MTCK</text>
<text x="103.6" y="68.3" transform="rotate(-90 103.6 68.3)">MTDO</text>
<text x="105.6" y="68.3" transform="rotate(-90 105.6 68.3)">GPIO2</text>
<text x="107.5" y="68.3" transform="rotate(-90 107.5 68.3)">GPIO0</text>
<text x="109.5" y="68.3" transform="rotate(-90 109.5 68.3)">GPIO4</text>
<text x="176.5" y="67.3" transform="rotate(-90 176.5 67.3)">3</text>
<text x="96.7" y="72.2" transform="rotate(-90 96.7 72.2)">10</text>
<text x="98.7" y="72.2" transform="rotate(-90 98.7 72.2)">11</text>
<text x="100.7" y="72.2" transform="rotate(-90 100.7 72.2)">12</text>
<text x="102.7" y="72.2" transform="rotate(-90 102.7 72.2)">13</text>
<text x="104.7" y="72.2" transform="rotate(-90 104.7 72.2)">14</text>
<text x="106.7" y="72.2" transform="rotate(-90 106.7 72.2)">15</text>
<text x="108.7" y="72.2" transform="rotate(-90 108.7 72.2)">16</text>
<text x="176.5" y="83.8" transform="rotate(-90 176.5 83.8)">1</text>
<text x="173.6" y="85.8">2</text>
<text x="176.5" y="89.3" transform="rotate(-90 176.5 89.3)">3</text>
<text x="132.1" y="113.7">4</text>
<text x="132.1" y="109.7">2</text>
<text x="136.7" y="110.6">DO/IO1</text>
<text x="147.9" y="110.6">DI/IO0</text>
<text x="156.7" y="109.7">5</text>
<text x="156.7" y="113.7">6</text>
<text x="34.4" y="115.7">1</text>
<text x="34.4" y="117.7">3</text>
<text x="34.4" y="119.7">5</text>
<text x="42.9" y="115.7">2</text>
<text x="42.9" y="117.7">4</text>
<text x="42.9" y="119.7">6</text>
<text x="132.1" y="117.7">8</text>
<text x="136.7" y="118.6">VCC</text>
<text x="136.7" y="114.6">GND</text>
<text x="144.7" y="118.6">/HOLD/IO3</text>
<text x="150.2" y="114.6">CLK</text>
<text x="156.7" y="117.7">7</text>
<text x="34.4" y="121.7">7</text>
<text x="34.4" y="123.7">9</text>
<text x="42.9" y="121.7">8</text>
<text x="42.9" y="123.7">10</text>
<text x="77.8" y="125.7">1</text>
<text x="83.3" y="125.7">2</text>
<text x="132.1" y="121.7">3</text>
<text x="136.7" y="122.6">/WP/IO2</text>
<text x="149.8" y="122.6">/CS/</text>
<text x="156.7" y="121.7">1</text>
</g>
<g font-size="1.7" fill="#800000">
<text x="177.2" y="21.8">SDIO</text>
<text x="177.2" y="23.8">UART</text>
<text x="183.2" y="19.8">MTDO</text>
<text x="185.4" y="21.8">1</text>
<text x="185.4" y="23.8">0</text>
<text x="189.4" y="19.8">GPIO0</text>
<text x="191.3" y="21.8">X</text>
<text x="191.3" y="23.8">0</text>
<text x="195.3" y="19.8">GPIO2</text>
<text x="197.3" y="23.8">1</text>
<text x="197.3" y="21.8">X</text>
<text x="177.2" y="25.8">FLASH</text>
<text x="185.4" y="25.8">0</text>
<text x="191.3" y="25.8">1</text>
<text x="197.3" y="25.8">1</text>
<text x="189.4" y="43.8">PAD</text>
<text x="190.7" y="45.8">1</text>
<text x="190.7" y="47.8">2</text>
<text x="193.7" y="45.8">3.3V</text>
<text x="193.7" y="47.8">GND</text>
<text x="193.7" y="43.8">PIN</text>
<text x="190.7" y="49.8">3</text>
<text x="190.7" y="51.8">4</text>
<text x="190.7" y="53.7">5</text>
<text x="193.7" y="49.8">GPIO1</text>
<text x="193.7" y="51.8">GPIO3</text>
<text x="193.7" y="53.7">SD_CLK</text>
<text x="190.7" y="55.7">6</text>
<text x="190.7" y="57.7">7</text>
<text x="190.7" y="59.7">8</text>
<text x="193.7" y="57.7">SD_D1</text>
<text x="193.7" y="55.7">SD_D2</text>
<text x="193.7" y="59.7">SD_CMD</text>
<text x="189.8" y="63.7">10</text>
<text x="189.8" y="65.7">11</text>
<text x="190.7" y="61.7">9</text>
<text x="193.7" y="61.7">SD_D0</text>
<text x="193.7" y="63.7">SD_D3</text>
<text x="193.7" y="65.7">GPIO5</text>
<text x="189.8" y="67.7">12</text>
<text x="189.8" y="69.7">13</text>
<text x="189.8" y="71.7">14</text>
<text x="193.7" y="67.7">ADC</text>
<text x="193.7" y="69.7">RSTB</text>
<text x="193.7" y="71.7">CHIP_E</text>
<text x="189.8" y="73.7">15</text>
<text x="189.8" y="75.7">16</text>
<text x="189.8" y="77.7">17</text>
<text x="193.7" y="75.7">GPIO12</text>
<text x="193.7" y="77.7">GPIO14</text>
<text x="193.7" y="73.7">GPIO16</text>
<text x="189.8" y="79.7">18</text>
<text x="189.8" y="81.7">19</text>
<text x="189.8" y="83.7">20</text>
<text x="193.7" y="83.7">GPIO-2</text>
<text x="193.7" y="81.7">GPIO15</text>
<text x="193.7" y="79.7">GPIO13</text>
<text x="189.8" y="85.7">21</text>
<text x="189.8" y="87.7">22</text>
<text x="193.7" y="87.7">GPIO4</text>
<text x="193.7" y="85.7">GPIO-0</text>
</g>
<g font-size="1.2" fill="#808080">
<text x="183.8" y="46.2" transform="rotate(-90 183.8 46.2)">Default:1-2</text>
<text x="183.8" y="68.1" transform="rotate(-90 183.8 68.1)">Default:1-2</text>
<text x="183.8" y="90.1" transform="rotate(-90 183.8 90.1)">Default:2-3</text>
</g>
<text font-size=".7" fill="#808080" x="117.9" y="20.7">TSX-3225/26MHz/10PPM/7pF/3.2x2.5mm SMD</text>
</svg>
